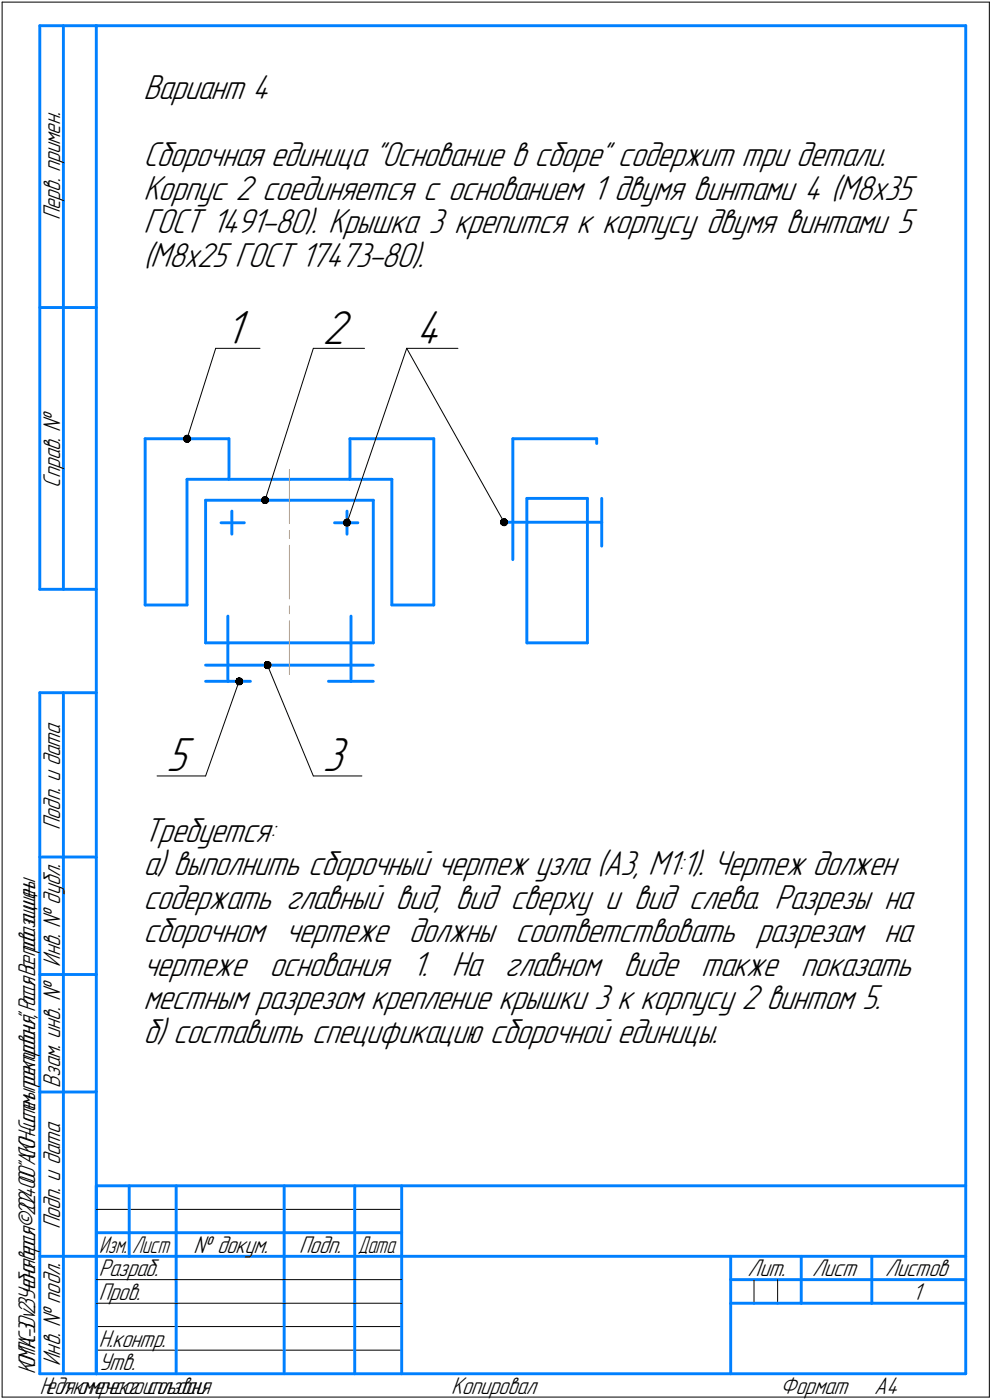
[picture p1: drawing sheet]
<svg xmlns="http://www.w3.org/2000/svg" width="211mm" height="298mm" viewBox="0 0 211 298" stroke-linecap="round" stroke-linejoin="round" font-family="sans-serif">
<g fill="none" stroke="#000" stroke-width=".21">
<path d="M.5 .5h210zM.5 .5v297zM210.5 .5v297zM45.9 74.2l-6.1 19.2zM45.9 74.2h9.4zM66.7 74.2l-10.3 32.3zM66.7 74.2h10.9zM86.5 74.2l-12.7 37.1zM86.5 74.2l20.7 37zM86.5 74.2h10.9zM50.9 145.1l-7.2 20.1zM56.9 141.6l9.8 23.6z"/>
<path d="M33.4 165.2h10.3zM66.7 165.2h10.3zM20.5 257.5h65zM20.5 272.5h17zM20.5 277.5h17zM37.5 272.5h23zM37.5 277.5h23zM60.5 272.5h15zM60.5 277.5h15zM75.5 272.5h10zM75.5 277.5h10zM160.4 272.5v5z"/>
<path d="M165.4 272.5v5zM.5 297.5h210zM20.5 282.4h65zM20.5 287.5h65z"/>
</g>
<g fill="none" stroke="#0080ff" stroke-width=".62">
<path d="M8.5 5.5v120zM8.5 5.5h12zM13.5 5.5v120zM20.5 5.5h185zM20.5 5.5v287zM205.5 5.5v287zM8.5 65.5h12zM30.9 93.4v35.4zM30.9 93.4h17.8zM48.7 93.4v8.7zM74.5 93.4h17.8zM74.5 93.4v8.7z"/>
<path d="M92.3 93.4v35.4zM109.1 93.4v25.8zM109.1 93.4h17.8zM126.9 93.4v1zM39.8 102.1h21.8zM39.8 102.1v26.7zM43.7 106.5h17.9zM43.7 106.5v30.4zM47 111.3h5zM49.3 108.8v4.9zM61.6 102.1h21.8zM61.6 106.5h17.8z"/>
<path d="M71.2 111.3h4.9zM73.8 108.8v4.9zM79.4 106.5v30.4zM83.4 102.1v26.7zM107.2 111.2h20.8zM112.1 106.1v30.8zM112.1 106.1h12.9zM125 106.1v30.8zM128 106.1v5.1zM128 111.2v5.1zM8.5 125.5h12zM30.9 128.8h8.9z"/>
<path d="M43.7 136.9h17.9zM48.5 131.2v13.9zM61.6 136.9h17.8zM74.7 131.2v13.9zM83.4 128.8h8.9zM112.1 136.9h12.9zM8.5 147.5v145zM8.5 147.5h12zM13.5 147.5v145zM43.7 141.6h17.9zM43.7 145.1h4.8zM48.5 145.1h4.8z"/>
<path d="M61.6 141.6h17.8zM69.9 145.1h4.8zM74.7 145.1h4.7zM8.5 182.5h12zM8.5 207.5h12zM8.5 232.5h12zM20.5 252.5h185zM20.5 252.5v40zM27.5 252.5v15zM37.5 252.5v25zM60.5 252.5v25zM75.5 252.5v25z"/>
<path d="M85.5 252.5v40zM8.5 267.5h12zM20.5 262.5h7zM20.5 267.5h7zM27.5 262.5h10zM27.5 267.5h10zM37.5 277.5v15zM37.5 262.5h23zM37.5 267.5h23zM60.5 277.5v15zM60.5 262.5h15zM60.5 267.5h15z"/>
<path d="M75.5 277.5v15zM75.5 262.5h10zM75.5 267.5h10zM85.5 267.5h120zM155.4 267.5v25zM155.4 272.5h15.1zM155.4 277.5h5zM160.4 277.5h5zM165.4 277.5h5.1zM170.5 267.5v10zM170.5 272.5h35zM170.5 277.5h15z"/>
<path d="M185.5 267.5v10zM185.5 277.5h20zM8.5 292.5h12zM20.5 292.5h185z"/>
</g>
<path d="M61.6 116.1v11.4zM61.6 112.9v1.7zM61.6 100v11.5zM61.6 132.2v11.4zM61.6 129v1.7z" fill="none" stroke="#ff8000" stroke-width=".21"/>
<g fill="#fff" stroke="#fff" stroke-width=".21">
<path d="M47.9 65.4h5.4zM47.9 65.5h5.4zM47.9 65.5h5.4zM47.9 65.6h5.4zM47.9 65.6h5.4zM47.9 65.7h5.4zM47.9 65.8h5.4zM47.9 65.8h5.4zM47.9 65.9h5.4zM47.9 65.9h5.4zM47.9 66h5.4zM47.9 66h5.4zM47.9 66.1h5.4zM47.9 66.2h5.4zM47.9 66.2h5.4zM47.9 66.3h5.4zM47.9 66.3h5.4zM47.9 66.4h5.4zM47.9 66.4h5.4zM47.9 66.5h5.4zM47.9 66.5h5.4zM47.9 66.6h5.4zM47.9 66.7h5.4zM47.9 66.7h5.4zM47.9 66.8h5.4zM47.9 66.8h5.4zM47.9 66.9h5.4zM47.9 66.9h5.4zM47.9 67h5.4zM47.9 67.1h5.4zM47.9 67.1h5.4zM47.9 67.2h5.4zM47.9 67.2h5.4zM47.9 67.3h5.4zM47.9 67.3h5.4zM47.9 67.4h5.4zM47.9 67.5h5.4zM47.9 67.5h5.4zM47.9 67.6h5.4zM47.9 67.6h5.4zM47.9 67.7h5.4zM47.9 67.7h5.4zM47.9 67.8h5.4zM47.9 67.8h5.4zM47.9 67.9h5.4zM47.9 68h5.4zM47.9 68h5.4zM47.9 68.1h5.4zM47.9 68.1h5.4zM47.9 68.2h5.4zM47.9 68.2h5.4zM47.9 68.3h5.4zM47.9 68.4h5.4zM47.9 68.4h5.4zM47.9 68.5h5.4zM47.9 68.5h5.4zM47.9 68.6h5.4zM47.9 68.6h5.4zM47.9 68.7h5.4zM47.9 68.7h5.4zM47.9 68.8h5.4zM47.9 68.9h5.4zM47.9 68.9h5.4zM47.9 69h5.4zM47.9 69h5.4zM47.9 69.1h5.4zM47.9 69.1h5.4zM47.9 69.2h5.4zM47.9 69.3h5.4zM47.9 69.3h5.4zM47.9 69.4h5.4zM47.9 69.4h5.4zM47.9 69.5h5.4zM47.9 69.5h5.4zM47.9 69.6h5.4zM47.9 69.7h5.4zM47.9 69.7h5.4zM47.9 69.8h5.4zM47.9 69.8h5.4zM47.9 69.9h5.4zM47.9 69.9h5.4zM47.9 70h5.4zM47.9 70h5.4zM47.9 70.1h5.4zM47.9 70.2h5.4zM47.9 70.2h5.4zM47.9 70.3h5.4zM47.9 70.3h5.4zM47.9 70.4h5.4zM47.9 70.4h5.4zM47.9 70.5h5.4zM47.9 70.6h5.4zM47.9 70.6h5.4zM47.9 70.7h5.4zM47.9 70.7h5.4zM47.9 70.8h5.4zM47.9 70.8h5.4zM47.9 70.9h5.4zM47.9 71h5.4zM47.9 71h5.4zM47.9 71.1h5.4zM47.9 71.1h5.4zM47.9 71.2h5.4zM47.9 71.2h5.4zM47.9 71.3h5.4zM47.9 71.3h5.4zM47.9 71.4h5.4zM47.9 71.5h5.4zM47.9 71.5h5.4zM47.9 71.6h5.4zM47.9 71.6h5.4zM47.9 71.7h5.4zM47.9 71.7h5.4zM47.9 71.8h5.4zM47.9 71.9h5.4zM47.9 71.9h5.4zM47.9 72h5.4zM47.9 72h5.4zM47.9 72.1h5.4zM47.9 72.1h5.4zM47.9 72.2h5.4zM47.9 72.2h5.4zM47.9 72.3h5.4zM47.9 72.4h5.4zM47.9 72.4h5.4zM47.9 72.5h5.4zM47.9 72.5h5.4zM47.9 72.6h5.4zM47.9 72.6h5.4zM47.9 72.7h5.4zM47.9 72.8h5.4zM47.9 72.8h5.4zM47.9 72.9h5.4zM47.9 72.9h5.4zM47.9 73h5.4zM47.9 73h5.4zM47.9 73.1h5.4zM47.9 73.2h5.4zM47.9 73.2h5.4zM47.9 73.3h5.4zM47.9 73.3h5.4zM47.9 73.4h5.4zM47.9 73.4h5.4zM47.9 73.5h5.4zM47.9 73.5h5.4zM47.9 73.6h5.4zM47.9 73.7h5.4zM47.9 73.7h5.4zM47.9 73.8h5.4zM47.9 73.8h5.4zM47.9 73.9h5.4zM47.9 73.9h5.4zM47.9 74h5.4zM47.9 74.1h5.4zM47.9 74.1h5.4zM47.9 74.2h5.4zM47.9 74.2h5.4zM47.9 74.3h5.4zM47.9 74.3h5.4zM47.9 74.4h5.4zM47.9 74.5h5.4zM47.9 74.5h5.4zM47.9 74.6h5.4zM47.9 74.6h5.4zM47.9 74.7h5.4zM47.9 74.7h5.4zM47.9 74.8h5.4zM47.9 74.8h5.4zM47.9 74.9h5.4zM47.9 75h5.4zM47.9 75h5.4zM47.9 75.1h5.4zM47.9 75.1h5.4zM47.9 75.2h5.4zM47.9 75.2h5.4z"/>
<path d="M68.6 65.4h7zM68.6 65.5h7zM68.6 65.5h7zM68.6 65.6h7zM68.6 65.6h7zM68.6 65.7h7zM68.6 65.8h7zM68.6 65.8h7zM68.6 65.9h7zM68.6 65.9h7zM68.6 66h7zM68.6 66h7zM68.6 66.1h7zM68.6 66.2h7zM68.6 66.2h7zM68.6 66.3h7zM68.6 66.3h7zM68.6 66.4h7zM68.6 66.4h7zM68.6 66.5h7zM68.6 66.5h7zM68.6 66.6h7zM68.6 66.7h7zM68.6 66.7h7zM68.6 66.8h7zM68.6 66.8h7zM68.6 66.9h7zM68.6 66.9h7zM68.6 67h7zM68.6 67.1h7zM68.6 67.1h7zM68.6 67.2h7zM68.6 67.2h7zM68.6 67.3h7zM68.6 67.3h7zM68.6 67.4h7zM68.6 67.5h7zM68.6 67.5h7zM68.6 67.6h7zM68.6 67.6h7zM68.6 67.7h7zM68.6 67.7h7zM68.6 67.8h7zM68.6 67.8h7zM68.6 67.9h7zM68.6 68h7zM68.6 68h7zM68.6 68.1h7zM68.6 68.1h7zM68.6 68.2h7zM68.6 68.2h7zM68.6 68.3h7zM68.6 68.4h7zM68.6 68.4h7zM68.6 68.5h7zM68.6 68.5h7zM68.6 68.6h7zM68.6 68.6h7zM68.6 68.7h7zM68.6 68.7h7zM68.6 68.8h7zM68.6 68.9h7zM68.6 68.9h7zM68.6 69h7zM68.6 69h7zM68.6 69.1h7zM68.6 69.1h7zM68.6 69.2h7zM68.6 69.3h7zM68.6 69.3h7zM68.6 69.4h7zM68.6 69.4h7zM68.6 69.5h7zM68.6 69.5h7zM68.6 69.6h7zM68.6 69.7h7zM68.6 69.7h7zM68.6 69.8h7zM68.6 69.8h7zM68.6 69.9h7zM68.6 69.9h7zM68.6 70h7zM68.6 70h7zM68.6 70.1h7zM68.6 70.2h7zM68.6 70.2h7zM68.6 70.3h7zM68.6 70.3h7zM68.6 70.4h7zM68.6 70.4h7zM68.6 70.5h7zM68.6 70.6h7zM68.6 70.6h7zM68.6 70.7h7zM68.6 70.7h7zM68.6 70.8h7zM68.6 70.8h7zM68.6 70.9h7zM68.6 71h7zM68.6 71h7zM68.6 71.1h7zM68.6 71.1h7zM68.6 71.2h7zM68.6 71.2h7zM68.6 71.3h7zM68.6 71.3h7zM68.6 71.4h7zM68.6 71.5h7zM68.6 71.5h7zM68.6 71.6h7zM68.6 71.6h7zM68.6 71.7h7zM68.6 71.7h7zM68.6 71.8h7zM68.6 71.9h7zM68.6 71.9h7zM68.6 72h7zM68.6 72h7zM68.6 72.1h7zM68.6 72.1h7zM68.6 72.2h7zM68.6 72.2h7zM68.6 72.3h7zM68.6 72.4h7zM68.6 72.4h7zM68.6 72.5h7zM68.6 72.5h7zM68.6 72.6h7zM68.6 72.6h7zM68.6 72.7h7zM68.6 72.8h7zM68.6 72.8h7zM68.6 72.9h7zM68.6 72.9h7zM68.6 73h7zM68.6 73h7zM68.6 73.1h7zM68.6 73.2h7zM68.6 73.2h7zM68.6 73.3h7zM68.6 73.3h7zM68.6 73.4h7zM68.6 73.4h7zM68.6 73.5h7zM68.6 73.5h7zM68.6 73.6h7zM68.6 73.7h7zM68.6 73.7h7zM68.6 73.8h7zM68.6 73.8h7zM68.6 73.9h7zM68.6 73.9h7zM68.6 74h7zM68.6 74.1h7zM68.6 74.1h7zM68.6 74.2h7zM68.6 74.2h7zM68.6 74.3h7zM68.6 74.3h7zM68.6 74.4h7zM68.6 74.5h7zM68.6 74.5h7zM68.6 74.6h7zM68.6 74.6h7zM68.6 74.7h7zM68.6 74.7h7zM68.6 74.8h7zM68.6 74.8h7zM68.6 74.9h7zM68.6 75h7zM68.6 75h7zM68.6 75.1h7zM68.6 75.1h7zM68.6 75.2h7zM68.6 75.2h7z"/>
<path d="M68.6 156.5h6.4zM68.6 156.5h6.4zM68.6 156.6h6.4zM68.6 156.6h6.4zM68.6 156.7h6.4zM68.6 156.7h6.4zM68.6 156.8h6.4zM68.6 156.9h6.4zM68.6 156.9h6.4zM68.6 157h6.4zM68.6 157h6.4zM68.6 157.1h6.4zM68.6 157.1h6.4zM68.6 157.2h6.4zM68.6 157.3h6.4zM68.6 157.3h6.4zM68.6 157.4h6.4zM68.6 157.4h6.4zM68.6 157.5h6.4zM68.6 157.5h6.4zM68.6 157.6h6.4zM68.6 157.6h6.4zM68.6 157.7h6.4zM68.6 157.8h6.4zM68.6 157.8h6.4zM68.6 157.9h6.4zM68.6 157.9h6.4zM68.6 158h6.4zM68.6 158h6.4zM68.6 158.1h6.4zM68.6 158.2h6.4zM68.6 158.2h6.4zM68.6 158.3h6.4zM68.6 158.3h6.4zM68.6 158.4h6.4zM68.6 158.4h6.4zM68.6 158.5h6.4zM68.6 158.6h6.4zM68.6 158.6h6.4zM68.6 158.7h6.4zM68.6 158.7h6.4zM68.6 158.8h6.4zM68.6 158.8h6.4zM68.6 158.9h6.4zM68.6 158.9h6.4zM68.6 159h6.4zM68.6 159.1h6.4zM68.6 159.1h6.4zM68.6 159.2h6.4zM68.6 159.2h6.4zM68.6 159.3h6.4zM68.6 159.3h6.4zM68.6 159.4h6.4zM68.6 159.5h6.4zM68.6 159.5h6.4zM68.6 159.6h6.4zM68.6 159.6h6.4zM68.6 159.7h6.4zM68.6 159.7h6.4zM68.6 159.8h6.4zM68.6 159.9h6.4zM68.6 159.9h6.4zM68.6 160h6.4zM68.6 160h6.4zM68.6 160.1h6.4zM68.6 160.1h6.4zM68.6 160.2h6.4zM68.6 160.2h6.4zM68.6 160.3h6.4zM68.6 160.4h6.4zM68.6 160.4h6.4zM68.6 160.5h6.4zM68.6 160.5h6.4zM68.6 160.6h6.4zM68.6 160.6h6.4zM68.6 160.7h6.4zM68.6 160.8h6.4zM68.6 160.8h6.4zM68.6 160.9h6.4zM68.6 160.9h6.4zM68.6 161h6.4zM68.6 161h6.4zM68.6 161.1h6.4zM68.6 161.1h6.4zM68.6 161.2h6.4zM68.6 161.3h6.4zM68.6 161.3h6.4zM68.6 161.4h6.4zM68.6 161.4h6.4zM68.6 161.5h6.4zM68.6 161.5h6.4zM68.6 161.6h6.4zM68.6 161.7h6.4zM68.6 161.7h6.4zM68.6 161.8h6.4zM68.6 161.8h6.4zM68.6 161.9h6.4zM68.6 161.9h6.4zM68.6 162h6.4zM68.6 162.1h6.4zM68.6 162.1h6.4zM68.6 162.2h6.4zM68.6 162.2h6.4zM68.6 162.3h6.4zM68.6 162.3h6.4zM68.6 162.4h6.4zM68.6 162.4h6.4zM68.6 162.5h6.4zM68.6 162.6h6.4zM68.6 162.6h6.4zM68.6 162.7h6.4zM68.6 162.7h6.4zM68.6 162.8h6.4zM68.6 162.8h6.4zM68.6 162.9h6.4zM68.6 163h6.4zM68.6 163h6.4zM68.6 163.1h6.4zM68.6 163.1h6.4zM68.6 163.2h6.4zM68.6 163.2h6.4zM68.6 163.3h6.4zM68.6 163.4h6.4zM68.6 163.4h6.4zM68.6 163.5h6.4zM68.6 163.5h6.4zM68.6 163.6h6.4zM68.6 163.6h6.4zM68.6 163.7h6.4zM68.6 163.7h6.4zM68.6 163.8h6.4zM68.6 163.9h6.4zM68.6 163.9h6.4zM68.6 164h6.4zM68.6 164h6.4zM68.6 164.1h6.4zM68.6 164.1h6.4zM68.6 164.2h6.4zM68.6 164.3h6.4zM68.6 164.3h6.4zM68.6 164.4h6.4zM68.6 164.4h6.4zM68.6 164.5h6.4zM68.6 164.5h6.4zM68.6 164.6h6.4zM68.6 164.6h6.4zM68.6 164.7h6.4zM68.6 164.8h6.4zM68.6 164.8h6.4zM68.6 164.9h6.4zM68.6 164.9h6.4zM68.6 165h6.4zM68.6 165h6.4zM68.6 165.1h6.4zM68.6 165.2h6.4zM68.6 165.2h6.4zM68.6 165.3h6.4zM68.6 165.3h6.4zM68.6 165.4h6.4zM68.6 165.4h6.4zM68.6 165.5h6.4zM68.6 165.6h6.4zM68.6 165.6h6.4zM68.6 165.7h6.4zM68.6 165.7h6.4zM68.6 165.8h6.4zM68.6 165.8h6.4zM68.6 165.9h6.4zM68.6 165.9h6.4zM68.6 166h6.4zM68.6 166.1h6.4zM68.6 166.1h6.4zM68.6 166.2h6.4zM68.6 166.2h6.4zM68.6 166.3h6.4z"/>
<path d="M88.5 65.4h6.9zM88.5 65.5h6.9zM88.5 65.5h6.9zM88.5 65.6h6.9zM88.5 65.6h6.9zM88.5 65.7h6.9zM88.5 65.8h6.9zM88.5 65.8h6.9zM88.5 65.9h6.9zM88.5 65.9h6.9zM88.5 66h6.9zM88.5 66h6.9zM88.5 66.1h6.9zM88.5 66.2h6.9zM88.5 66.2h6.9zM88.5 66.3h6.9zM88.5 66.3h6.9zM88.5 66.4h6.9zM88.5 66.4h6.9zM88.5 66.5h6.9zM88.5 66.5h6.9zM88.5 66.6h6.9zM88.5 66.7h6.9zM88.5 66.7h6.9zM88.5 66.8h6.9zM88.5 66.8h6.9zM88.5 66.9h6.9zM88.5 66.9h6.9zM88.5 67h6.9zM88.5 67.1h6.9zM88.5 67.1h6.9zM88.5 67.2h6.9zM88.5 67.2h6.9zM88.5 67.3h6.9zM88.5 67.3h6.9zM88.5 67.4h6.9zM88.5 67.5h6.9zM88.5 67.5h6.9zM88.5 67.6h6.9zM88.5 67.6h6.9zM88.5 67.7h6.9zM88.5 67.7h6.9zM88.5 67.8h6.9zM88.5 67.8h6.9zM88.5 67.9h6.9zM88.5 68h6.9zM88.5 68h6.9zM88.5 68.1h6.9zM88.5 68.1h6.9zM88.5 68.2h6.9zM88.5 68.2h6.9zM88.5 68.3h6.9zM88.5 68.4h6.9zM88.5 68.4h6.9zM88.5 68.5h6.9zM88.5 68.5h6.9zM88.5 68.6h6.9zM88.5 68.6h6.9zM88.5 68.7h6.9zM88.5 68.7h6.9zM88.5 68.8h6.9zM88.5 68.9h6.9zM88.5 68.9h6.9zM88.5 69h6.9zM88.5 69h6.9zM88.5 69.1h6.9zM88.5 69.1h6.9zM88.5 69.2h6.9zM88.5 69.3h6.9zM88.5 69.3h6.9zM88.5 69.4h6.9zM88.5 69.4h6.9zM88.5 69.5h6.9zM88.5 69.5h6.9zM88.5 69.6h6.9zM88.5 69.7h6.9zM88.5 69.7h6.9zM88.5 69.8h6.9zM88.5 69.8h6.9zM88.5 69.9h6.9zM88.5 69.9h6.9zM88.5 70h6.9zM88.5 70h6.9zM88.5 70.1h6.9zM88.5 70.2h6.9zM88.5 70.2h6.9zM88.5 70.3h6.9zM88.5 70.3h6.9zM88.5 70.4h6.9zM88.5 70.4h6.9zM88.5 70.5h6.9zM88.5 70.6h6.9zM88.5 70.6h6.9zM88.5 70.7h6.9zM88.5 70.7h6.9zM88.5 70.8h6.9zM88.5 70.8h6.9zM88.5 70.9h6.9zM88.5 71h6.9zM88.5 71h6.9zM88.5 71.1h6.9zM88.5 71.1h6.9zM88.5 71.2h6.9zM88.5 71.2h6.9zM88.5 71.3h6.9zM88.5 71.3h6.9zM88.5 71.4h6.9zM88.5 71.5h6.9zM88.5 71.5h6.9zM88.5 71.6h6.9zM88.5 71.6h6.9zM88.5 71.7h6.9zM88.5 71.7h6.9zM88.5 71.8h6.9zM88.5 71.9h6.9zM88.5 71.9h6.9zM88.5 72h6.9zM88.5 72h6.9zM88.5 72.1h6.9zM88.5 72.1h6.9zM88.5 72.2h6.9zM88.5 72.2h6.9zM88.5 72.3h6.9zM88.5 72.4h6.9zM88.5 72.4h6.9zM88.5 72.5h6.9zM88.5 72.5h6.9zM88.5 72.6h6.9zM88.5 72.6h6.9zM88.5 72.7h6.9zM88.5 72.8h6.9zM88.5 72.8h6.9zM88.5 72.9h6.9zM88.5 72.9h6.9zM88.5 73h6.9zM88.5 73h6.9zM88.5 73.1h6.9zM88.5 73.2h6.9zM88.5 73.2h6.9zM88.5 73.3h6.9zM88.5 73.3h6.9zM88.5 73.4h6.9zM88.5 73.4h6.9zM88.5 73.5h6.9zM88.5 73.5h6.9zM88.5 73.6h6.9zM88.5 73.7h6.9zM88.5 73.7h6.9zM88.5 73.8h6.9zM88.5 73.8h6.9zM88.5 73.9h6.9zM88.5 73.9h6.9zM88.5 74h6.9zM88.5 74.1h6.9zM88.5 74.1h6.9zM88.5 74.2h6.9zM88.5 74.2h6.9zM88.5 74.3h6.9zM88.5 74.3h6.9zM88.5 74.4h6.9zM88.5 74.5h6.9zM88.5 74.5h6.9zM88.5 74.6h6.9zM88.5 74.6h6.9zM88.5 74.7h6.9zM88.5 74.7h6.9zM88.5 74.8h6.9zM88.5 74.8h6.9zM88.5 74.9h6.9zM88.5 75h6.9zM88.5 75h6.9zM88.5 75.1h6.9zM88.5 75.1h6.9zM88.5 75.2h6.9zM88.5 75.2h6.9z"/>
<path d="M35.4 156.5h6.4zM35.4 156.5h6.4zM35.4 156.6h6.4zM35.4 156.6h6.4zM35.4 156.7h6.4zM35.4 156.7h6.4zM35.4 156.8h6.4zM35.4 156.9h6.4zM35.4 156.9h6.4zM35.4 157h6.4zM35.4 157h6.4zM35.4 157.1h6.4zM35.4 157.1h6.4zM35.4 157.2h6.4zM35.4 157.3h6.4zM35.4 157.3h6.4zM35.4 157.4h6.4zM35.4 157.4h6.4zM35.4 157.5h6.4zM35.4 157.5h6.4zM35.4 157.6h6.4zM35.4 157.6h6.4zM35.4 157.7h6.4zM35.4 157.8h6.4zM35.4 157.8h6.4zM35.4 157.9h6.4zM35.4 157.9h6.4zM35.4 158h6.4zM35.4 158h6.4zM35.4 158.1h6.4zM35.4 158.2h6.4zM35.4 158.2h6.4zM35.4 158.3h6.4zM35.4 158.3h6.4zM35.4 158.4h6.4zM35.4 158.4h6.4zM35.4 158.5h6.4zM35.4 158.6h6.4zM35.4 158.6h6.4zM35.4 158.7h6.4zM35.4 158.7h6.4zM35.4 158.8h6.4zM35.4 158.8h6.4zM35.4 158.9h6.4zM35.4 158.9h6.4zM35.4 159h6.4zM35.4 159.1h6.4zM35.4 159.1h6.4zM35.4 159.2h6.4zM35.4 159.2h6.4zM35.4 159.3h6.4zM35.4 159.3h6.4zM35.4 159.4h6.4zM35.4 159.5h6.4zM35.4 159.5h6.4zM35.4 159.6h6.4zM35.4 159.6h6.4zM35.4 159.7h6.4zM35.4 159.7h6.4zM35.4 159.8h6.4zM35.4 159.9h6.4zM35.4 159.9h6.4zM35.4 160h6.4zM35.4 160h6.4zM35.4 160.1h6.4zM35.4 160.1h6.4zM35.4 160.2h6.4zM35.4 160.2h6.4zM35.4 160.3h6.4zM35.4 160.4h6.4zM35.4 160.4h6.4zM35.4 160.5h6.4zM35.4 160.5h6.4zM35.4 160.6h6.4zM35.4 160.6h6.4zM35.4 160.7h6.4zM35.4 160.8h6.4zM35.4 160.8h6.4zM35.4 160.9h6.4zM35.4 160.9h6.4zM35.4 161h6.4zM35.4 161h6.4zM35.4 161.1h6.4zM35.4 161.1h6.4zM35.4 161.2h6.4zM35.4 161.3h6.4zM35.4 161.3h6.4zM35.4 161.4h6.4zM35.4 161.4h6.4zM35.4 161.5h6.4zM35.4 161.5h6.4zM35.4 161.6h6.4zM35.4 161.7h6.4zM35.4 161.7h6.4zM35.4 161.8h6.4zM35.4 161.8h6.4zM35.4 161.9h6.4zM35.4 161.9h6.4zM35.4 162h6.4zM35.4 162.1h6.4zM35.4 162.1h6.4zM35.4 162.2h6.4zM35.4 162.2h6.4zM35.4 162.3h6.4zM35.4 162.3h6.4zM35.4 162.4h6.4zM35.4 162.4h6.4zM35.4 162.5h6.4zM35.4 162.6h6.4zM35.4 162.6h6.4zM35.4 162.7h6.4zM35.4 162.7h6.4zM35.4 162.8h6.4zM35.4 162.8h6.4zM35.4 162.9h6.4zM35.4 163h6.4zM35.4 163h6.4zM35.4 163.1h6.4zM35.4 163.1h6.4zM35.4 163.2h6.4zM35.4 163.2h6.4zM35.4 163.3h6.4zM35.4 163.4h6.4zM35.4 163.4h6.4zM35.4 163.5h6.4zM35.4 163.5h6.4zM35.4 163.6h6.4zM35.4 163.6h6.4zM35.4 163.7h6.4zM35.4 163.7h6.4zM35.4 163.8h6.4zM35.4 163.9h6.4zM35.4 163.9h6.4zM35.4 164h6.4zM35.4 164h6.4zM35.4 164.1h6.4zM35.4 164.1h6.4zM35.4 164.2h6.4zM35.4 164.3h6.4zM35.4 164.3h6.4zM35.4 164.4h6.4zM35.4 164.4h6.4zM35.4 164.5h6.4zM35.4 164.5h6.4zM35.4 164.6h6.4zM35.4 164.6h6.4zM35.4 164.7h6.4zM35.4 164.8h6.4zM35.4 164.8h6.4zM35.4 164.9h6.4zM35.4 164.9h6.4zM35.4 165h6.4zM35.4 165h6.4zM35.4 165.1h6.4zM35.4 165.2h6.4zM35.4 165.2h6.4zM35.4 165.3h6.4zM35.4 165.3h6.4zM35.4 165.4h6.4zM35.4 165.4h6.4zM35.4 165.5h6.4zM35.4 165.6h6.4zM35.4 165.6h6.4zM35.4 165.7h6.4zM35.4 165.7h6.4zM35.4 165.8h6.4zM35.4 165.8h6.4zM35.4 165.9h6.4zM35.4 165.9h6.4zM35.4 166h6.4zM35.4 166.1h6.4zM35.4 166.1h6.4zM35.4 166.2h6.4zM35.4 166.2h6.4zM35.4 166.3h6.4z"/>
</g>
<g fill="#000" stroke="#000" stroke-width=".21">
<path d="M39.6 92.7h.4zM39.5 92.7h.7zM39.3 92.8h1zM39.2 92.9h1.2zM39.2 92.9h1.2zM39.2 93h1.2zM39.1 93h1.4zM39.1 93.1h1.4zM39.1 93.1h1.4zM39 93.2h1.6zM39 93.2h1.6zM39 93.3h1.6zM39 93.4h1.6zM39 93.4h1.6zM39 93.5h1.6zM39 93.5h1.6zM39 93.6h1.6zM39 93.6h1.6zM39.1 93.7h1.4zM39.1 93.8h1.4zM39.1 93.8h1.4zM39.2 93.9h1.3zM39.2 93.9h1.2zM39.2 94h1.2zM39.3 94h1zM39.4 94.1h.8zM39.5 94.1h.6z"/>
<path d="M56.2 105.7h.4zM56.1 105.8h.6zM56 105.8h.8zM55.8 105.9h1.1zM55.8 105.9h1.2zM55.8 106h1.2zM55.8 106.1h1.2zM55.7 106.1h1.4zM55.7 106.2h1.4zM55.7 106.2h1.4zM55.6 106.3h1.6zM55.6 106.3h1.6zM55.6 106.4h1.6zM55.6 106.5h1.6zM55.6 106.5h1.6zM55.6 106.6h1.6zM55.6 106.6h1.6zM55.6 106.7h1.6zM55.7 106.7h1.4zM55.7 106.8h1.4zM55.7 106.8h1.4zM55.8 106.9h1.3zM55.8 107h1.2zM55.8 107h1.2zM55.8 107.1h1.1zM56 107.1h.8zM56.1 107.2h.6z"/>
<path d="M73.7 110.5h.4zM73.5 110.6h.7zM73.4 110.6h.9zM73.3 110.7h1zM73.3 110.7h1.1zM73.2 110.8h1.3zM73.2 110.9h1.3zM73.2 110.9h1.3zM73.1 111h1.5zM73 111h1.6zM73 111.1h1.6zM73 111.1h1.6zM73 111.2h1.6zM73 111.3h1.6zM73 111.3h1.6zM73 111.4h1.6zM73 111.4h1.6zM73 111.5h1.6zM73.1 111.5h1.5zM73.1 111.6h1.4zM73.2 111.6h1.3zM73.2 111.7h1.3zM73.2 111.8h1.3zM73.2 111.8h1.2zM73.3 111.9h1zM73.4 111.9h.8zM73.5 112h.6z"/>
<path d="M107 110.5h.5zM106.8 110.5h.8zM106.8 110.6h.9zM106.7 110.6h1.1zM106.7 110.7h1.1zM106.6 110.7h1.3zM106.5 110.8h1.4zM106.5 110.9h1.4zM106.5 110.9h1.5zM106.5 111h1.5zM106.5 111h1.5zM106.5 111.1h1.5zM106.5 111.1h1.5zM106.4 111.2h1.6zM106.5 111.3h1.5zM106.5 111.3h1.5zM106.5 111.4h1.5zM106.5 111.4h1.5zM106.5 111.5h1.5zM106.5 111.5h1.4zM106.5 111.6h1.4zM106.6 111.6h1.3zM106.7 111.7h1.1zM106.7 111.8h1.1zM106.8 111.8h.9zM106.8 111.9h.8zM107.1 111.9h.4z"/>
<path d="M50.7 144.3h.4zM50.6 144.4h.7zM50.5 144.4h.9zM50.3 144.5h1.2zM50.3 144.6h1.2zM50.3 144.6h1.2zM50.2 144.7h1.4zM50.2 144.7h1.4zM50.2 144.8h1.4zM50.2 144.8h1.4zM50.1 144.9h1.5zM50.1 144.9h1.5zM50.1 145h1.5zM50.1 145.1h1.5zM50.1 145.1h1.5zM50.1 145.2h1.5zM50.1 145.2h1.5zM50.1 145.3h1.5zM50.2 145.3h1.4zM50.2 145.4h1.4zM50.2 145.5h1.4zM50.3 145.5h1.2zM50.3 145.6h1.2zM50.3 145.6h1.2zM50.3 145.7h1.1zM50.5 145.7h.8zM50.6 145.8h.6z"/>
<path d="M56.5 140.9h.7zM56.4 140.9h.9zM56.4 141h1zM56.3 141.1h1.2zM56.3 141.1h1.2zM56.2 141.2h1.4zM56.2 141.2h1.4zM56.2 141.3h1.4zM56.2 141.3h1.5zM56.2 141.4h1.5zM56.2 141.4h1.5zM56.2 141.5h1.5zM56.1 141.6h1.6zM56.2 141.6h1.5zM56.2 141.7h1.5zM56.2 141.7h1.5zM56.2 141.8h1.5zM56.2 141.8h1.4zM56.2 141.9h1.4zM56.2 142h1.4zM56.2 142h1.4zM56.3 142.1h1.2zM56.3 142.1h1.2zM56.4 142.2h1zM56.4 142.2h.9zM56.5 142.3h.8zM56.7 142.4h.5z"/>
</g>
<g font-size="10.8">
<text x="47.9" y="73.2">1</text>
<text x="68.6" y="73.2">2</text>
<text x="88.5" y="73.2">4</text>
<text x="35.4" y="164.2">5</text>
<text x="68.6" y="164.2">3</text>
</g>
<g font-size="7.8">
<text x="30.5" y="21.1">Вариант 4</text>
<text x="30.5" y="35.4">Сборочная единица &quot;Основание в сборе&quot; содержит три детали.</text>
<text x="30.5" y="42.5">Корпус 2 соединяется с основанием 1 двумя винтами 4 (М8х35</text>
<text x="30.5" y="49.6">ГОСТ 1491-80). Крышка 3 крепится к корпусу двумя винтами 5</text>
<text x="30.5" y="56.8">(М8х25 ГОСТ 17473-80).</text>
<text x="30.5" y="179.2">Требуется:</text>
<text x="30.5" y="186.3">а) выполнить сборочный чертеж узла (А3, М1:1). Чертеж должен</text>
<text x="30.5" y="193.5">содержать главный вид, вид сверху и вид слева. Разрезы на</text>
<text x="30.5" y="200.6">сборочном чертеже должны соответствовать разрезам на</text>
<text x="30.5" y="207.7">чертеже основания 1. На главном виде также показать</text>
<text x="30.5" y="214.9">местным разрезом крепление крышки 3 к корпусу 2 винтом 5.</text>
<text x="30.5" y="222">б) составить спецификацию сборочной единицы.</text>
</g>
<g font-size="5.5">
<text x="12.8" y="46.9" transform="rotate(-90 12.8 46.9)">Перв. примен.</text>
<text x="12.8" y="103.8" transform="rotate(-90 12.8 103.8)">Справ. №</text>
<text x="12.8" y="176.7" transform="rotate(-90 12.8 176.7)">Подп. и дата</text>
<text x="12.8" y="205.8" transform="rotate(-90 12.8 205.8)">Инв. № дубл.</text>
<text x="12.8" y="231.6" transform="rotate(-90 12.8 231.6)">Взам. инв. №</text>
<text x="12.8" y="261.7" transform="rotate(-90 12.8 261.7)">Подп. и дата</text>
<text x="41.2" y="266.8">№ докум.</text>
<text x="63.6" y="266.8">Подп.</text>
<text x="21" y="271.8">Разраб.</text>
<text x="159.1" y="271.8">Лит.</text>
<text x="172.8" y="271.8">Лист</text>
<text x="188.3" y="271.8">Листов</text>
<text x="21" y="276.8">Пров.</text>
<text x="194.1" y="276.8">1</text>
<text x="21" y="286.8">Н.контр.</text>
<text x="12.8" y="290.8" transform="rotate(-90 12.8 290.8)">Инв. № подл.</text>
<text x="21" y="291.8">Утв.</text>
<text x="96" y="296.8">Копировал</text>
<text x="166" y="296.8">Формат</text>
<text x="186" y="296.8">A4</text>
</g>
<g font-size="5.4">
<text x="21.1" y="266.8">Изм.</text>
<text x="28.1" y="266.8">Лист</text>
<text x="76.1" y="266.8">Дата</text>
<text x="7.5" y="292.5" transform="rotate(-90 7.5 292.5)">КОМПАС-3Dv23Учебнаяверсия©2024ООО&quot;АСКОН-Системыпроектирования&quot;,Россия.Всеправазащищены.</text>
<text x="8.5" y="296.7">Недлякоммерческогоиспользования</text>
</g>
</svg>
